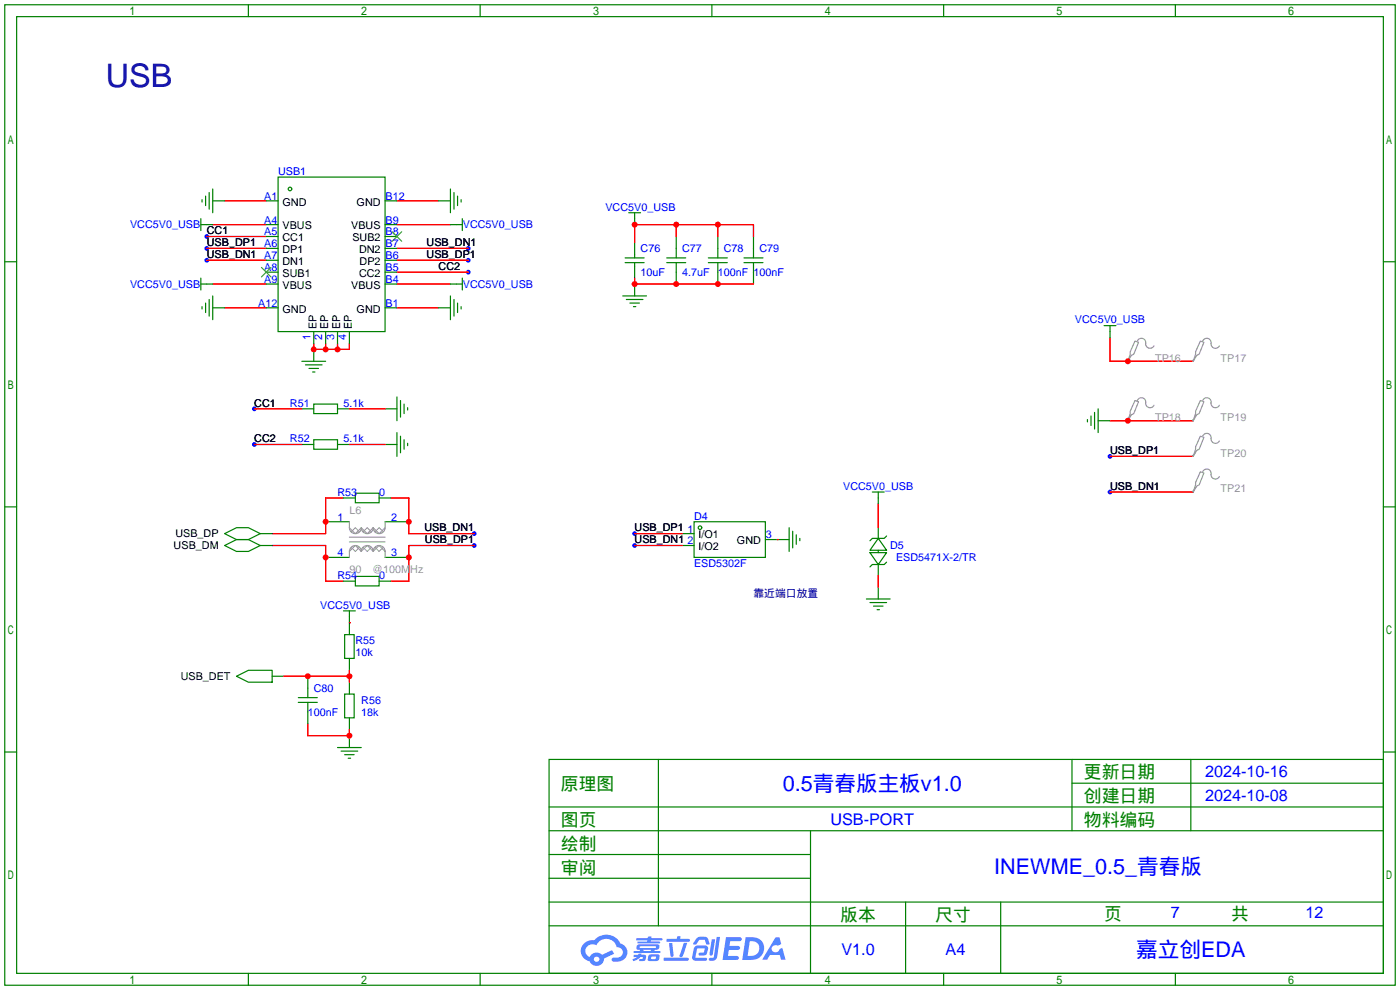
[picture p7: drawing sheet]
<svg xmlns="http://www.w3.org/2000/svg" width="299mm" height="212mm" viewBox="0 0 299 212" stroke-linecap="round" stroke-linejoin="round" font-family="sans-serif">
<g fill="#00f">
<circle cx="44.2" cy="50.5" r=".51"/>
<circle cx="100.1" cy="58.2" r=".51"/>
<circle cx="54.4" cy="87.4" r=".51"/>
<circle cx="54.4" cy="95" r=".51"/>
<circle cx="44.2" cy="53.1" r=".51"/>
<circle cx="44.2" cy="55.6" r=".51"/>
<circle cx="100.1" cy="53.1" r=".51"/>
<circle cx="100.1" cy="55.6" r=".51"/>
<circle cx="135.6" cy="114" r=".51"/>
<circle cx="135.6" cy="116.6" r=".51"/>
<circle cx="237.2" cy="97.5" r=".51"/>
<circle cx="237.2" cy="105.2" r=".51"/>
<circle cx="101.3" cy="114" r=".51"/>
<circle cx="101.3" cy="116.6" r=".51"/>
</g>
<g fill="none" stroke="#008000" stroke-width=".25">
<path d="M1 1h297.2v209.6h-297.2zM3.6 3.6h292.1v204.4h-292.1zM53.1 1v2.6M102.6 1v2.6M152.1 1v2.6M201.7 1v2.6M251.2 1v2.6M1 55.9h2.6M295.7 55.9h2.5M1 108.3h2.6M295.7 108.3h2.5M1 160.7h2.6"/>
<path d="M117.3 162.3h178.4v45.7h-178.4zM117.3 177.5h178.4M117.3 172.5h178.4M140.7 162.3v35.6M173.2 177.5v30.5M229.1 162.3v15.2M229.1 167.4h66.6M254.5 162.3v15.2M295.7 160.7h2.5M117.3 182.6h55.9M117.3 197.9h178.4M117.3 192.8h178.4"/>
<path d="M117.3 187.7h55.9M193.5 192.8v15.2M213.9 192.8v15.2M53.1 208v2.6M102.6 208v2.6M152.1 208v2.6M201.7 208v2.6M251.2 208v2.6"/>
</g>
<g fill="#5487ff">
<path d="M155.2 200.3h2.6a.48 .48 0 0 1 .7 .4 .48 .48 0 0 1-.6 .4h-1.8l-.2 1.1h1.9a.43 .43 0 0 1 .4 .4 .43 .43 0 0 1-.5 .4h-1.9l-.2 1.3h1.7a.45 .45 0 0 1 .5 .2 .45 .45 0 0 1-.1 .6h-3.3z"/>
<path d="M165.7 200.3h.9l.4 1.5-.8 .3a.84 .84 0 0 0-1.2 .3 .84 .84 0 0 0 .4 1.1 .84 .84 0 0 0 1.1-.4l.1-.2 .6-.3 .7 2.5h-1l-.2-1h-2.1l-.6 1h-1.1z"/>
<path d="M152.1 200.8h.7l-.5 3.1a.36 .36 0 0 1-.3 .3 .36 .36 0 0 1-.4-.3z"/>
<path d="M153.2 200.2h.7l-.6 4.3a1.13 1.13 0 0 1-1.8 .6l.2-.4h.7l.2-.2z"/>
<path d="M148.9 200.6l.6-.4h1a.77 .77 0 0 1 .9 .5l.3 1-.2 .2h-.5l-.3-.9-.2-.2-1 .1-.7 1-.6-.1-.1-.2z"/>
<path d="M148.4 202.4l.6-.3h1.7a.81 .81 0 0 1 .7 .5 .81 .81 0 0 1-.2 .8 .81 .81 0 0 1-.9 .8h-.7a.32 .32 0 0 1-.3-.3 .32 .32 0 0 1 .4-.3h.7l.2-.9-1.6 .1-.4 1.8 2.2 .1a.32 .32 0 0 1 .3 .4 .32 .32 0 0 1-.4 .2h-2.2l-.5-.3-.1-.5z"/>
<path d="M141.9 204.7h5a.33 .33 0 0 1 .3 .3 .33 .33 0 0 1-.3 .3h-4.9l-.2-.1z"/>
<path d="M146.1 201.5h.8l-.7 2a.98 .98 0 0 1-.7 1.1l-.3-.3z"/>
<path d="M143 201.6h.7l.3 2.5a.34 .34 0 0 1-.3 .4 .34 .34 0 0 1-.4-.3z"/>
<path d="M142.5 200.7h2.1l.3-.6h.6l-.1 .6h1.7a.32 .32 0 0 1 .4 .3 .32 .32 0 0 1-.4 .3h-4.5l-.2-.2z"/>
<path d="M135.5 204.1h.9l.1-.3h.6v.3h.8a.82 .82 0 0 1-.5 1.3h-.8v-.4l.7-.1 .1-.3a.68 .68 0 0 0-1 .4l-1.1 .4-.1-.4 .9-.5h-.7z"/>
<path d="M136 200.5h2.4l.1-.3h.7v.3h2.2l.2 .3-.2 .2h-2.3v.2h1.8l.2 .3-.2 .1h-4.5l-.1-.4h2l.1-.2h-2.3l-.1-.2z"/>
<path d="M159.4 200.3l-.8 4.9h1.7a2.5 2.5 0 0 0 3-2.5 2.5 2.5 0 0 0-3.1-2.4zM160.3 201.1a1.61 1.61 0 0 1 2 1.5 1.61 1.61 0 0 1-1.8 1.7h-.7z"/>
<path d="M136.2 202a.55 .55 0 0 0-.2 .8 .55 .55 0 0 0 .7 .2l.1 .3h-1.3v.3l5.4 .1 .3-.2-.2-.2h-1.2l.2-.3a.7 .7 0 0 0 .8-.3 .7 .7 0 0 0 0-.8l-4.2-.1zM136.8 202.3l3.3-.1 .1 .1-.2 .3h-3.2zM137.5 203h1.7l-.2 .3h-1.4z"/>
<path d="M138.6 204.2a1.05 1.05 0 0 0 0 1.2 2.91 2.91 0 0 0 2.2-.2 .98 .98 0 0 0 0-1.2h-1.6zM139.2 204.5l.9-.1 .1 .4-.2 .2-.8-.1z"/>
<path d="M124.9 201.6a2.23 2.23 0 0 0-.7 2.3 2.23 2.23 0 0 0 1.8 1.6 1.58 1.58 0 0 0 1.8 .9 1.58 1.58 0 0 0 1.3-1.5l2.2-1.1-.5-.7-2.1 1a1.65 1.65 0 0 0-2.7 .4 1.45 1.45 0 0 1-.8-1.9 1.45 1.45 0 0 1 2-.7l.3 .1a2.3 2.3 0 0 1 2.3-1.3 2.3 2.3 0 0 1 2 1.7 1.12 1.12 0 0 1 1.3 1 1.12 1.12 0 0 1-1.1 1.2h-.7a.45 .45 0 0 0-.6 .4 .45 .45 0 0 0 .5 .5 2.21 2.21 0 0 0 2.2-.5 2.21 2.21 0 0 0 .5-2.3 2.13 2.13 0 0 0-1.3-1.1 3.3 3.3 0 0 0-5.6-.7l-1.1 .1zM127 205a.57 .57 0 0 1 1.1 0 .57 .57 0 0 1-1.1 0z"/>
</g>
<g fill="none" stroke="#f00" stroke-width=".25">
<path d="M44.2 50.5h12.7M44.2 53.1h12.7M44.2 55.6h12.7M45.5 48h11.4M48 42.9h8.9M84.8 42.9h8.9M84.8 58.2h15.3M84.8 48h11.5M84.8 53.1h15.3M84.8 55.6h15.3M135.6 59.4v1.3h25.4M144.5 48v2.5"/>
<path d="M153.4 48v2.5M161 50.5v-2.5h-25.4v3.8M45.5 60.7h11.4M48 65.8h8.9M67.1 73.4v1.3h7.6v-1.3M69.6 73.4v1.3M72.1 73.4v1.3M84.8 65.8h8.9M84.8 60.7h11.5M237.2 72.1v5.1h17.8M54.4 87.4h10.1M54.4 95h10.1"/>
<path d="M74.7 87.4h7.6M74.7 95h7.6M237.2 89.9h17.8M237.2 97.5h17.8M58.2 116.6h11.4v7.6h3.8M73.4 106.4h-3.8v7.6h-11.4M83.6 106.4h3.8v7.6h13.9M101.3 116.6h-13.9v7.6h-3.8M135.6 114h10.2M135.6 116.6h10.2M166.1 115.3h.1M187.7 107.7v5.1"/>
<path d="M237.2 105.2h17.8M74.7 133.1h.1M187.7 122.9v2.6M60.7 144.5h14M65.8 154.7v2.5h8.9v-1.2M74.7 143.3v2.5"/>
</g>
<g fill="none" stroke="#008000" stroke-width=".25">
<path d="M59.4 37.8h22.9v33.1h-22.9zM42.9 48h2.6M42.9 46.7v2.6M42.9 59.4v2.6M43.2 42.7v.5M43.9 41.9v2M44.7 41.1v3.6M45.5 42.9h2.5M45.5 40.4v5.1M56.9 42.9h2.5M56.9 48h2.5M56.9 58.2h2.5"/>
<path d="M56.9 55.6h2.5M56.9 53.1h2.5M56.9 50.5h2.5M82.3 42.9h2.5M82.3 48h2.5M82.3 58.2h2.5M82.3 55.6h2.5M82.3 53.1h2.5M82.3 50.5h2.5M93.7 42.9h2.6M96.3 40.4v5.1M96.3 48h2.5"/>
<path d="M97 41.1v3.6M97.8 41.9v2M98.6 42.7v.5M98.8 46.7v2.6M98.8 59.4v2.6M133.6 55.1h4.1M133.6 56.1h4.1M134.4 45.5h2.5M135.6 45.5v2.5M135.6 51.8v3.3M135.6 56.1v3.3M142.5 55.1h4.1"/>
<path d="M142.5 56.1h4.1M144.5 50.5v4.6M144.5 56.1v4.6M151.4 55.1h4M151.4 56.1h4M153.4 50.5v4.6M153.4 56.1v4.6M159 55.1h4.1M159 56.1h4.1M161 50.5v4.6M161 56.1v4.6M42.9 60.7h2.6"/>
<path d="M43.2 65.5v.5M43.9 64.8v2M44.7 64v3.6M45.5 63.2v5.1M45.5 65.8h2.5M56.9 65.8h2.5M56.9 60.7h2.5M64.5 77.2h5.1M65.3 78h3.5M66 78.7h2.1M66.8 79.5h.5M67.1 70.9v2.5"/>
<path d="M67.1 74.7v2.5M69.6 70.9v2.5M72.1 70.9v2.5M74.7 70.9v2.5M82.3 65.8h2.5M82.3 60.7h2.5M93.7 65.8h2.6M96.3 63.2v5.1M96.3 60.7h2.5M97 64v3.6M97.8 64.8v2M98.6 65.5v.5"/>
<path d="M133.1 63.2h5.1M133.9 64h3.5M134.6 64.8h2.1M135.4 65.5h.5M135.6 60.7v2.5M236 69.6h2.5M237.2 69.6v2.5M241 77v.2M255 77v.2M64.5 87.4h2.6M64.5 95h2.6M67.1 86.4h5v2h-5z"/>
<path d="M67.1 94h5v2h-5zM72.1 87.4h2.6M72.1 95h2.6M82.3 87.4h2.5M82.3 95h2.5M84.8 84.8v5.1M84.8 92.5v5M85.6 85.6v3.6M85.6 93.2v3.6M86.4 86.4v2M86.4 94v2M87.1 87.1v.5"/>
<path d="M87.1 94.7v.5M232.4 89.7v.5M233.2 88.9v2M233.9 88.1v3.6M234.7 89.9h2.5M234.7 87.4v5.1M241 89.7v.2M255 89.7v.2M255 97.3v.2M48 114l2.5-1.2h2.6l2.5 1.2-2.5 1.3h-2.6zM48 116.6l2.5-1.3h2.6l2.5 1.3-2.5 1.3h-2.6zM55.6 114h2.6"/>
<path d="M55.6 116.6h2.6M69.6 111.5h5.1M69.6 119.1h5.1M73.4 106.4h2.5M75.9 105.4h5.1v2h-5.1zM81 106.4h2.6M82.3 111.5h5.1M82.3 119.1h5.1M145.8 114h2.5M145.8 116.6h2.5M148.3 111.5h15.3v7.6h-15.3zM163.6 115.3h5.1"/>
<path d="M168.7 112.8v5.1M169.4 113.5v3.6M170.2 114.3v2M170.9 115.1v.5M185.9 118.1h3.6l-1.8 2.5zM186.4 105.2h2.6M187.7 115.1l1.8 2.5h-3.6zM187.7 105.2v2.5M187.7 112.8v2.3M187.7 117.6v.5M189.5 114.6l-.5 .5h-2.6l-.5 .5M255 104.9v.3"/>
<path d="M73.4 130.6h2.5M73.4 124.2h2.5M73.7 135.6h2v5.1h-2zM74.7 130.6v5M75.9 123.2h5.1v2h-5.1zM81 124.2h2.6M185.2 128h5M185.9 128.8h3.6M186.7 129.5h2M187.5 130.3h.5M187.7 120.6v2.3M187.7 125.5v2.5"/>
<path d="M189.5 120.1l-.5 .5h-2.6l-.5 .6M50.5 144.5l2.6-1.2h5.1v2.5h-5.1zM58.2 144.5h2.5M63.8 149.1h4M63.8 150.1h4M65.8 144.5v4.6M65.8 150.1v4.6M72.1 159.8h5.1M73.7 148.3h2v5.1h-2zM74.7 140.7v2.6M74.7 145.8v2.5M74.7 153.4v2.6"/>
<path d="M74.7 157.2v2.6M72.9 160.5h3.6M73.7 161.3h2M74.4 162.1h.5"/>
<circle cx="62" cy="40.4" r=".38"/>
<circle cx="149.6" cy="112.8" r=".38"/>
</g>
<path d="M55.9 57.2l2 2M57.9 57.2l-2 2M83.8 49.5l2.1 2.1M85.9 49.5l-2.1 2.1" fill="none" stroke="#3c3" stroke-width=".25"/>
<path d="M74.7 112.8l1.2 1.2 1.3-1.2 1.3 1.2 1.3-1.2 1.2 1.2 1.3-1.2M74.7 117.9l1.2-1.3 1.3 1.3 1.3-1.3 1.3 1.3 1.2-1.3 1.3 1.3M75 113.7l.9-.9 .9 .9M75 117l.9 .9 .9-.9M77.6 113.7l.9-.9 .9 .9M77.6 117l.9 .9 .9-.9M80.1 117l.9 .9 .9-.9M80.1 113.7l.9-.9 .9 .9" fill="none" stroke="#999" stroke-width=".21"/>
<g fill="none" stroke="#999" stroke-width=".25">
<path d="M242.6 72.9l.7 .3-1 2.5-.5 .2-.8 1.3 .6-1.5v-.5zM243.1 72.9a.93 .93 0 0 1 1.1-.6 .93 .93 0 0 1 .7 1.1 .94 .94 0 0 0 .6 1 .94 .94 0 0 0 1.1-.5M256.5 72.9l.8 .3-1 2.5-.5 .2-.8 1.3 .5-1.5v-.5zM257 72.9a.93 .93 0 0 1 1.2-.6 .93 .93 0 0 1 .6 1.1 .94 .94 0 0 0 .7 1 .94 .94 0 0 0 1.1-.5M242.6 85.6l.7 .3-1 2.5-.5 .2-.8 1.3 .6-1.5v-.5zM243.1 85.6a.93 .93 0 0 1 1.1-.6 .93 .93 0 0 1 .7 1.1 .94 .94 0 0 0 .6 1 .94 .94 0 0 0 1.1-.5M256.5 93.2l.8 .3-1 2.5-.5 .3-.8 1.2 .5-1.5v-.5zM256.5 85.6l.8 .3-1 2.5-.5 .2-.8 1.3 .5-1.5v-.5zM257 93.2a.93 .93 0 0 1 1.2-.5 .93 .93 0 0 1 .6 1 .94 .94 0 0 0 .7 1 .94 .94 0 0 0 1.1-.5M257 85.6a.93 .93 0 0 1 1.2-.6 .93 .93 0 0 1 .6 1.1 .94 .94 0 0 0 .7 1 .94 .94 0 0 0 1.1-.5M74.7 111.5v1.3a1.27 1.27 0 0 0 1.2 1.2 1.27 1.27 0 0 0 1.3-1.2 1.27 1.27 0 0 0 1.3 1.2 1.27 1.27 0 0 0 1.3-1.2 1.27 1.27 0 0 0 1.2 1.2 1.27 1.27 0 0 0 1.3-1.2v-1.3M74.7 119.1v-1.2a1.27 1.27 0 0 1 1.2-1.3 1.27 1.27 0 0 1 1.3 1.3 1.27 1.27 0 0 1 1.3-1.3 1.27 1.27 0 0 1 1.3 1.3 1.27 1.27 0 0 1 1.2-1.3 1.27 1.27 0 0 1 1.3 1.3v1.2"/>
<path d="M74.7 114.8h7.6M74.7 115.8h7.6M256.5 100.8l.8 .3-1 2.5-.5 .3-.8 1.3 .5-1.6v-.5zM257 100.8a.93 .93 0 0 1 1.2-.5 .93 .93 0 0 1 .6 1 .94 .94 0 0 0 .7 1 .94 .94 0 0 0 1.1-.4"/>
</g>
<g fill="#f00">
<circle cx="67.1" cy="74.7" r=".63"/>
<circle cx="69.6" cy="74.7" r=".63"/>
<circle cx="72.1" cy="74.7" r=".63"/>
<circle cx="241" cy="77.2" r=".63"/>
<circle cx="241" cy="89.9" r=".63"/>
<circle cx="153.4" cy="48" r=".63"/>
<circle cx="144.5" cy="48" r=".63"/>
<circle cx="135.6" cy="48" r=".63"/>
<circle cx="153.4" cy="60.7" r=".63"/>
<circle cx="144.5" cy="60.7" r=".63"/>
<circle cx="135.6" cy="60.7" r=".63"/>
<circle cx="87.4" cy="111.5" r=".63"/>
<circle cx="87.4" cy="119.1" r=".63"/>
<circle cx="69.6" cy="111.5" r=".63"/>
<circle cx="69.6" cy="119.1" r=".63"/>
<circle cx="74.7" cy="144.5" r=".63"/>
<circle cx="65.8" cy="144.5" r=".63"/>
<circle cx="74.7" cy="157.2" r=".63"/>
</g>
<text font-size="6.9" fill="#000080" x="22.6" y="18.7">USB</text>
<g font-size="4.6" fill="#00f">
<text x="167.3" y="169">0.5青春版主板v1.0</text>
<text x="212.5" y="186.8">INEWME_0.5_青春版</text>
<text x="242.8" y="204.6">嘉立创EDA</text>
</g>
<g font-size="3.8" fill="#008000">
<text x="231.6" y="166.4">更新日期</text>
<text x="119.9" y="168.9">原理图</text>
<text x="231.6" y="171.5">创建日期</text>
<text x="119.9" y="176.5">图页</text>
<text x="231.6" y="176.5">物料编码</text>
<text x="119.9" y="181.6">绘制</text>
<text x="119.9" y="186.7">审阅</text>
<text x="179.6" y="196.9">版本</text>
<text x="199.9" y="196.9">尺寸</text>
<text x="236" y="196.6">页</text>
<text x="263.1" y="196.6">共</text>
</g>
<g font-size="3.5" fill="#00f">
<text x="257.6" y="166.1">2024-10-16</text>
<text x="257.6" y="171.1">2024-10-08</text>
<text x="177.5" y="176.2">USB-PORT</text>
<text x="250.2" y="196.3">7</text>
<text x="279" y="196.3">12</text>
<text x="179.8" y="204.2">V1.0</text>
<text x="202.1" y="204.2">A4</text>
</g>
<g font-size="2.3" fill="#00f">
<text x="59.4" y="37.4">USB1</text>
<text x="56.5" y="47.8">A4</text>
<text x="56.5" y="42.7">A1</text>
<text x="82.4" y="42.7">B12</text>
<text x="82.4" y="47.8">B9</text>
<text x="129.4" y="45">VCC5V0_USB</text>
<text x="27.8" y="48.8">VCC5V0_USB</text>
<text x="56.5" y="52.9">A6</text>
<text x="56.5" y="50.3">A5</text>
<text x="82.4" y="50.3">B8</text>
<text x="82.4" y="52.9">B7</text>
<text x="98.9" y="48.8">VCC5V0_USB</text>
<text x="136.9" y="53.9">C76</text>
<text x="145.8" y="53.9">C77</text>
<text x="154.7" y="53.9">C78</text>
<text x="162.3" y="53.9">C79</text>
<text x="56.5" y="57.9">A8</text>
<text x="56.5" y="55.4">A7</text>
<text x="82.4" y="55.4">B6</text>
<text x="82.4" y="57.9">B5</text>
<text x="136.9" y="59">10uF</text>
<text x="145.8" y="59">4.7uF</text>
<text x="153.4" y="59">100nF</text>
<text x="161" y="59">100nF</text>
<text x="27.8" y="61.5">VCC5V0_USB</text>
<text x="55.2" y="65.6">A12</text>
<text x="56.5" y="60.5">A9</text>
<text x="82.4" y="60.5">B4</text>
<text x="82.4" y="65.6">B1</text>
<text x="98.9" y="61.5">VCC5V0_USB</text>
<text x="229.7" y="69.1">VCC5V0_USB</text>
<text x="66.3" y="72.8" transform="rotate(-90 66.3 72.8)">1</text>
<text x="68.9" y="72.8" transform="rotate(-90 68.9 72.8)">2</text>
<text x="71.4" y="72.8" transform="rotate(-90 71.4 72.8)">3</text>
<text x="74" y="72.8" transform="rotate(-90 74 72.8)">4</text>
<text x="62" y="86.9">R51</text>
<text x="73.4" y="86.9">5.1k</text>
<text x="62" y="94.5">R52</text>
<text x="73.4" y="94.5">5.1k</text>
<text x="72.1" y="106">R53</text>
<text x="81" y="106">0</text>
<text x="180.2" y="104.7">VCC5V0_USB</text>
<text x="72.1" y="111.3">1</text>
<text x="83.6" y="111.3">2</text>
<text x="146.9" y="113.8">1</text>
<text x="148.3" y="111">D4</text>
<text x="72.1" y="118.9">4</text>
<text x="83.6" y="118.9">3</text>
<text x="146.9" y="116.4">2</text>
<text x="163.7" y="115.1">3</text>
<text x="190.2" y="117.4">D5</text>
<text x="191.5" y="119.9">ESD5471X-2/TR</text>
<text x="72.1" y="123.7">R54</text>
<text x="81" y="123.7">0</text>
<text x="148.3" y="121.2">ESD5302F</text>
<text x="68.4" y="130.1">VCC5V0_USB</text>
<text x="75.9" y="137.7">R55</text>
<text x="75.9" y="140.3">10k</text>
<text x="67.1" y="147.9">C80</text>
<text x="65.8" y="153">100nF</text>
<text x="77.2" y="150.4">R56</text>
<text x="77.2" y="153">18k</text>
</g>
<g font-size="2.3">
<text x="60.4" y="44">GND</text>
<text x="76.2" y="44">GND</text>
<text x="44.2" y="50.1">CC1</text>
<text x="44.2" y="52.6">USB_DP1</text>
<text x="60.4" y="51.6">CC1</text>
<text x="60.4" y="49">VBUS</text>
<text x="75.1" y="49">VBUS</text>
<text x="75.3" y="51.6">SUB2</text>
<text x="91.2" y="52.6">USB_DN1</text>
<text x="44.2" y="55.2">USB_DN1</text>
<text x="60.4" y="59.2">SUB1</text>
<text x="60.4" y="56.7">DN1</text>
<text x="60.4" y="54.1">DP1</text>
<text x="76.7" y="54.1">DN2</text>
<text x="76.7" y="59.2">CC2</text>
<text x="76.9" y="56.7">DP2</text>
<text x="91.2" y="55.2">USB_DP1</text>
<text x="93.7" y="57.7">CC2</text>
<text x="60.4" y="61.7">VBUS</text>
<text x="75.1" y="61.7">VBUS</text>
<text x="60.4" y="66.8">GND</text>
<text x="67.6" y="70.4" transform="rotate(-90 67.6 70.4)">EP</text>
<text x="70.1" y="70.4" transform="rotate(-90 70.1 70.4)">EP</text>
<text x="72.7" y="70.4" transform="rotate(-90 72.7 70.4)">EP</text>
<text x="75.2" y="70.4" transform="rotate(-90 75.2 70.4)">EP</text>
<text x="76.2" y="66.8">GND</text>
<text x="54.4" y="86.9">CC1</text>
<text x="54.4" y="94.5">CC2</text>
<text x="237.2" y="97.1">USB_DP1</text>
<text x="237.2" y="104.7">USB_DN1</text>
<text x="90.7" y="113.6">USB_DN1</text>
<text x="135.6" y="113.6">USB_DP1</text>
<text x="37.1" y="117.4">USB_DM</text>
<text x="37.5" y="114.9">USB_DP</text>
<text x="90.8" y="116.1">USB_DP1</text>
<text x="135.6" y="116.1">USB_DN1</text>
<text x="149.3" y="115.1">I/O1</text>
<text x="149.3" y="117.6">I/O2</text>
<text x="157.5" y="116.4">GND</text>
<text x="38.6" y="145.3">USB_DET</text>
</g>
<g font-size="2.3" fill="#999">
<text x="246.9" y="77.3">TP16</text>
<text x="260.9" y="77.3">TP17</text>
<text x="246.9" y="90">TP18</text>
<text x="260.9" y="90">TP19</text>
<text x="260.9" y="97.6">TP20</text>
<text x="260.9" y="105.2">TP21</text>
<text x="74.7" y="109.8">L6</text>
<text x="74.7" y="122.5">90</text>
<text x="79.6" y="122.5">@100MHz</text>
</g>
<text font-size="2.3" fill="#000080" x="161" y="127.6">靠近端口放置</text>
</svg>
